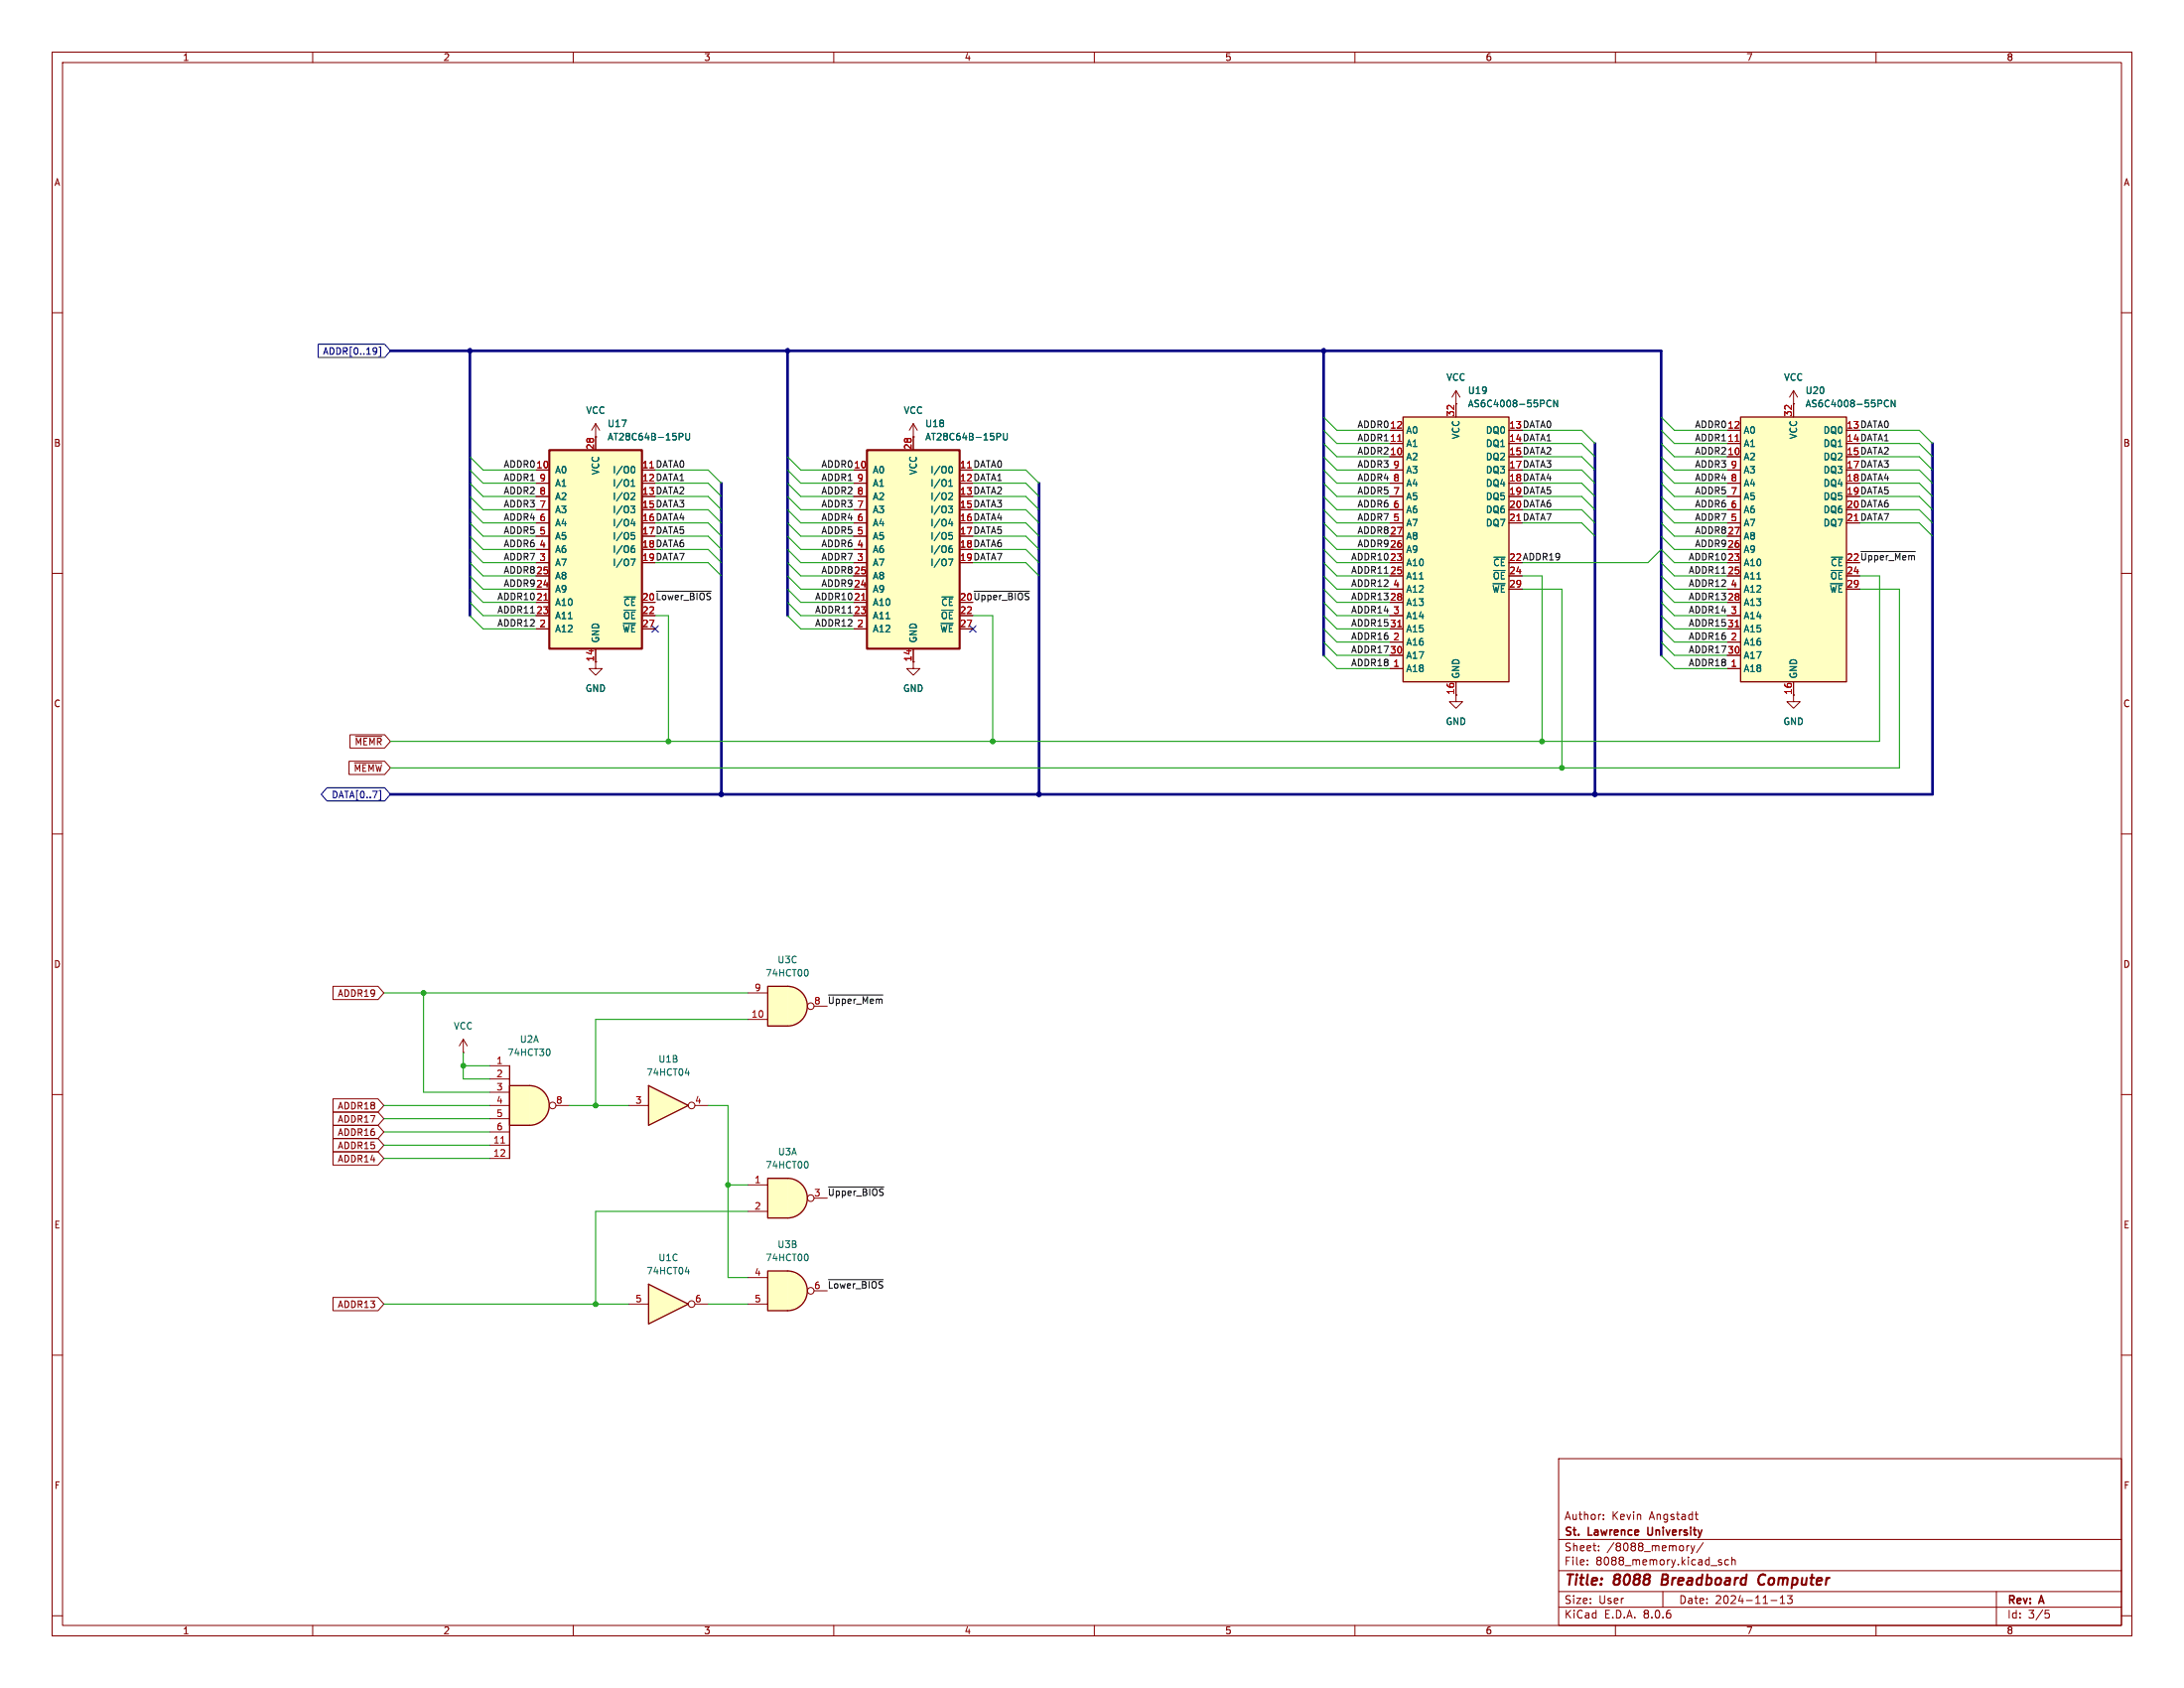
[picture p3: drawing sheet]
<svg xmlns="http://www.w3.org/2000/svg" width="279mm" height="216mm" viewBox="0 0 279 216" stroke-linecap="round" stroke-linejoin="round" font-family="sans-serif">
<g fill="none" stroke="#840000" stroke-width=".13">
<path d="M6.7 6.7h266v202.5h-266zM8 8h263.4v199.9h-263.4zM40 6.7v1.3M73.3 6.7v1.3M106.7 6.7v1.3M140 6.7v1.3M173.3 6.7v1.3M206.7 6.7v1.3M240 6.7v1.3M6.7 40h1.3M271.4 40h1.3M6.7 73.3h1.3"/>
<path d="M271.4 73.3h1.3M186.3 88.9v.8h.8l-.8 .9-.9-.9h.9M6.7 106.7h1.3M271.4 106.7h1.3M6.7 140h1.3M271.4 140h1.3M6.7 173.3h1.3M271.4 173.3h1.3M199.4 186.6h72v21.3h-72zM199.4 196.9h72M203.1 199.5v.1M204.5 198.3v.1"/>
<path d="M204.5 197.7v.1M205.1 194.3v.1M205.1 193.7v.1M215.8 197.7v.7M216.1 197.7h-.2l-.1 .2M216.3 197.7l.3 .7M216.6 198.4l-.3 .3M216.8 197.7l-.2 .7M216.8 193.7h.4M217 194.2l.2 .2M217.9 197.3l-.9 1.3M220 199.8l.2 .1 .1 .1-.2 .2h-.2"/>
<path d="M220 199.5h.2M221.1 199.5h-.3l-.1 .2 .1 .4h.3M221.6 199.6l.1-.1h.2l.1 .7M221.6 199.2v1M6.7 206.7h1.3M40 207.9v1.3M73.3 207.9v1.3M106.7 207.9v1.3M140 207.9v1.3M173.3 207.9v1.3M199.4 205.6h72M199.4 203.6h72"/>
<path d="M199.4 200.9h72M203.1 200.1v.1M206.7 207.9v1.3M212.7 203.6v2M226.6 204.7h.7M227.8 205.1h.5M227.8 204.4l.2-.3v1M229.3 204.1l-.4 .4 .3 .1v.4l-.1 .1-.4-.1M240 207.9v1.3M255.4 203.6v4.3M261.7 206h.4M261.8 206.3h.2l.2 .2-.1 .4-.3 .1"/>
<path d="M271.4 206.7h1.3"/>
</g>
<path d="M212.7 201.4l-.1 1.3h.5M225.6 201.4a.71 .71 0 0 0-.6 .5 .71 .71 0 0 0 .3 .8l.3-.1" fill="none" stroke="#840000" stroke-width=".27"/>
<path d="M210.8 195.4l.1 .9" fill="none" stroke="#840000" stroke-width=".2"/>
<path d="M179.5 53.3h13.5v33.9h-13.5z" fill="#ffffc2"/>
<path d="M179.5 53.3h13.5v33.9h-13.5z" fill="none" stroke="#840000" stroke-width=".17"/>
<g fill="none" stroke="#840000" stroke-width=".13">
<path d="M177.8 58.4h1.7M177.8 56.7h1.7M177.8 55h1.7M186.3 51.6v1.7M177.8 72h1.7M177.8 73.7h1.7M177.8 70.3h1.7M177.8 68.6h1.7M177.8 77h1.7M177.8 75.4h1.7M177.8 78.7h1.7M177.8 66.9h1.7"/>
<path d="M177.8 65.2h1.7M177.8 63.5h1.7M177.8 61.8h1.7M177.8 60.1h1.7M193 73.7h1.7M193 75.4h1.7M177.8 85.5h1.7M177.8 82.1h1.7M177.8 83.8h1.7M177.8 80.4h1.7M186.3 87.2v1.7M229.4 88.9v.8h.9l-.9 .9-.8-.9h.8"/>
</g>
<path d="M178.8 56.4h.5M178.8 80.2h.5" fill="none" stroke="#a90000" stroke-width=".13"/>
<path d="M197.9 51.8l.3 .2h.2M198.4 51.3l-.2-.1-.3 .2M199.3 51.2v.8l-.5-.8v.8" fill="none" stroke="#006464" stroke-width=".13"/>
<path d="M222.7 53.3h13.5v33.9h-13.5z" fill="#ffffc2"/>
<path d="M222.7 53.3h13.5v33.9h-13.5z" fill="none" stroke="#840000" stroke-width=".17"/>
<g fill="none" stroke="#840000" stroke-width=".13">
<path d="M186.3 51.6h.1M186.3 50l-.5 .8M186.3 50v1.6M186.3 50l.5 .8M221 58.4h1.7M221 56.7h1.7M221 55h1.7M229.4 51.6h.1M229.4 50v3.3M229.4 50l-.5 .8M229.4 50l.6 .8M221 72h1.7"/>
<path d="M221 73.7h1.7M221 70.3h1.7M221 68.6h1.7M221 77h1.7M221 75.4h1.7M221 78.7h1.7M221 66.9h1.7M221 65.2h1.7M221 63.5h1.7M221 61.8h1.7M221 60.1h1.7M236.2 73.7h1.7"/>
<path d="M236.2 75.4h1.7M221 85.5h1.7M221 82.1h1.7M221 83.8h1.7M221 80.4h1.7M229.4 87.2v1.7"/>
</g>
<path d="M222 56.4h.5M222 80.2h.5" fill="none" stroke="#a90000" stroke-width=".13"/>
<path d="M241.1 51.8l.2 .2h.3M241.6 51.3l-.3-.1-.2 .2M242.4 51.2v.8l-.5-.8v.8" fill="none" stroke="#006464" stroke-width=".13"/>
<path d="M100.8 162.6a2.54 2.54 0 0 1 2.5 2.5 2.54 2.54 0 0 1-2.5 2.5z" fill="#ffffc2" stroke="#ffffc2" stroke-width=".13"/>
<path d="M98.2 162.6h2.6v5h-2.6z" fill="#ffffc2"/>
<path d="M98.2 162.6h2.6a2.54 2.54 0 0 1 2.5 2.5 2.54 2.54 0 0 1-2.5 2.5h-2.6z" fill="none" stroke="#840000" stroke-width=".17"/>
<g fill="none" stroke="#840000" stroke-width=".13">
<path d="M95.7 163.4h2.5M95.7 166.8h2.5M104.1 165.1h1.7"/>
<circle cx="103.7" cy="165.1" r=".42"/>
</g>
<path d="M103.3 160.4l.1 .3-.1 .5" fill="none" stroke="#006464" stroke-width=".13"/>
<path d="M100.8 126.2a2.54 2.54 0 0 1 2.5 2.5 2.54 2.54 0 0 1-2.5 2.5z" fill="#ffffc2" stroke="#ffffc2" stroke-width=".13"/>
<path d="M98.2 126.2h2.6v5h-2.6z" fill="#ffffc2"/>
<path d="M98.2 126.2h2.6a2.54 2.54 0 0 1 2.5 2.5 2.54 2.54 0 0 1-2.5 2.5h-2.6z" fill="none" stroke="#840000" stroke-width=".17"/>
<g fill="none" stroke="#840000" stroke-width=".13">
<path d="M95.7 130.4h2.5M95.7 127h2.5M104.1 128.7h1.7"/>
<circle cx="103.7" cy="128.7" r=".42"/>
</g>
<path d="M103.3 124l.1 .3-.1 .5" fill="none" stroke="#006464" stroke-width=".13"/>
<path d="M100.8 150.7a2.54 2.54 0 0 1 2.5 2.5 2.54 2.54 0 0 1-2.5 2.6z" fill="#ffffc2" stroke="#ffffc2" stroke-width=".13"/>
<path d="M98.2 150.7h2.6v5.1h-2.6z" fill="#ffffc2"/>
<path d="M98.2 150.7h2.6a2.54 2.54 0 0 1 2.5 2.5 2.54 2.54 0 0 1-2.5 2.6h-2.6z" fill="none" stroke="#840000" stroke-width=".17"/>
<g fill="none" stroke="#840000" stroke-width=".13">
<path d="M95.7 151.6h2.5M95.7 154.9h2.5M104.1 153.2h1.7"/>
<circle cx="103.7" cy="153.2" r=".42"/>
</g>
<path d="M103.3 148.6l.1 .3-.1 .5" fill="none" stroke="#006464" stroke-width=".13"/>
<path d="M67.7 138.9a2.54 2.54 0 0 1 2.6 2.5 2.54 2.54 0 0 1-2.6 2.5z" fill="#ffffc2" stroke="#ffffc2" stroke-width=".13"/>
<path d="M65.2 138.9h2.5v5h-2.5z" fill="#ffffc2"/>
<path d="M65.2 138.9h2.5a2.54 2.54 0 0 1 2.6 2.5 2.54 2.54 0 0 1-2.6 2.5h-2.5zM65.2 136.3v11.9" fill="none" stroke="#840000" stroke-width=".17"/>
<g fill="none" stroke="#840000" stroke-width=".13">
<path d="M62.7 136.3h2.5M62.7 138h2.5M62.7 139.7h2.5M62.7 146.5h2.5M62.7 148.2h2.5M62.7 141.4h2.5M62.7 143.1h2.5M62.7 144.8h2.5M71.1 141.4h1.7"/>
<circle cx="70.7" cy="141.4" r=".42"/>
</g>
<path d="M64.1 146.2h.5" fill="none" stroke="#a90000" stroke-width=".13"/>
<path d="M70.2 134.2l.2 .3-.2 .5" fill="none" stroke="#006464" stroke-width=".13"/>
<path d="M83 164.3l5.1 2.5-5.1 2.5z" fill="#ffffc2"/>
<path d="M83 164.3l5.1 2.5-5.1 2.5z" fill="none" stroke="#840000" stroke-width=".17"/>
<g fill="none" stroke="#840000" stroke-width=".13">
<path d="M59.3 134.6h.1M59.3 132.9l-.5 .9M59.3 132.9v1.7M59.3 132.9l.5 .9M80.4 166.8h2.6M88.9 166.8h1.7"/>
<circle cx="88.5" cy="166.8" r=".42"/>
</g>
<path d="M87.7 162.7h.5M88.1 162.4v.5" fill="none" stroke="#006464" stroke-width=".13"/>
<path d="M83 138.9l5.1 2.5-5.1 2.5z" fill="#ffffc2"/>
<path d="M83 138.9l5.1 2.5-5.1 2.5z" fill="none" stroke="#840000" stroke-width=".17"/>
<g fill="none" stroke="#840000" stroke-width=".13">
<path d="M76.2 55.9h.1M76.2 54.2l-.5 .8M76.2 54.2v1.7M76.2 54.2l.5 .8M116.8 55.9h.1M116.8 54.2l-.5 .8M116.8 54.2v1.7M116.8 54.2l.5 .8M80.4 141.4h2.6M88.9 141.4h1.7"/>
<circle cx="88.5" cy="141.4" r=".42"/>
</g>
<path d="M87.7 137.3h.5M88.1 137v.5" fill="none" stroke="#006464" stroke-width=".13"/>
<path d="M70.3 57.6h11.8v25.4h-11.8z" fill="#ffffc2"/>
<path d="M70.3 57.6h11.8v25.4h-11.8z" fill="none" stroke="#840000" stroke-width=".27"/>
<g fill="none" stroke="#840000" stroke-width=".13">
<path d="M76.2 55.9v1.7M68.6 60.1h1.7M68.6 77h1.7M68.6 78.7h1.7M68.6 75.4h1.7M68.6 73.7h1.7M68.6 72h1.7M68.6 70.3h1.7M68.6 68.6h1.7M68.6 66.9h1.7M68.6 65.2h1.7M68.6 63.5h1.7"/>
<path d="M68.6 61.8h1.7M82.1 78.7h1.7M68.6 80.4h1.7M76.2 83v2.5h.8l-.8 .9-.8-.9h.8M82.1 80.4h1.7M116.8 84.7v.8h.9l-.9 .9-.8-.9h.8"/>
</g>
<g fill="none" stroke="#006464" stroke-width=".13">
<path d="M80.9 59.7a.45 .45 0 0 1 .3 .4 .45 .45 0 0 1-.3 .4M86.9 55.4h.3l.2 .2-.1 .2-.4 .1M87.7 55.4v.7l.2 .2h.2l.1-.2v-.7M80.7 64.7h.5l-.3 .4h.3v.3l-.1 .2h-.3M80.7 71.5h.6l-.4 .9M80.7 62.2h.5M80.7 61.6l.3-.3v.9M80.8 68.1h.4M80.9 63l.2 .1 .1 .2-.5 .6h.5M80.9 68.4h.2l.1 .2v.3l-.3 .1M80.9 70.1h.2l.1 .2v.3l-.3 .1M80.9 66.4l-.2 .6h.6"/>
<path d="M81.1 66.7v.6M81.1 69.8l-.2 .1"/>
</g>
<path d="M69.6 76.8h.5" fill="none" stroke="#a90000" stroke-width=".13"/>
<path d="M110.9 57.6h11.9v25.4h-11.9z" fill="#ffffc2"/>
<path d="M110.9 57.6h11.9v25.4h-11.9z" fill="none" stroke="#840000" stroke-width=".27"/>
<g fill="none" stroke="#840000" stroke-width=".13">
<path d="M76.2 55.9h.1M76.2 55.9v1.7M116.8 55.9h.1M116.8 55.9v1.7M177.8 58.4h1.7M177.8 56.7h1.7M177.8 55h1.7M186.3 51.6h.1M186.3 51.6v1.7M221 58.4h1.7M221 56.7h1.7M221 55h1.7"/>
<path d="M229.4 51.6h.1M229.4 51.6v1.7M68.6 60.1h1.7M68.6 77h1.7M68.6 78.7h1.7M68.6 75.4h1.7M68.6 73.7h1.7M68.6 72h1.7M68.6 70.3h1.7M68.6 68.6h1.7M68.6 66.9h1.7M68.6 65.2h1.7"/>
<path d="M68.6 63.5h1.7M68.6 61.8h1.7M82.1 78.7h1.7M109.2 60.1h1.7M109.2 77h1.7M109.2 78.7h1.7M109.2 75.4h1.7M109.2 73.7h1.7M109.2 72h1.7M109.2 70.3h1.7M109.2 68.6h1.7M109.2 66.9h1.7"/>
<path d="M109.2 65.2h1.7M109.2 63.5h1.7M109.2 61.8h1.7M122.8 78.7h1.7M177.8 60.1h1.7M177.8 77h1.7M177.8 78.7h1.7M177.8 75.4h1.7M177.8 73.7h1.7M177.8 72h1.7M177.8 70.3h1.7M177.8 68.6h1.7"/>
<path d="M177.8 66.9h1.7M177.8 65.2h1.7M177.8 63.5h1.7M177.8 61.8h1.7M193 75.4h1.7M193 73.7h1.7M221 60.1h1.7M221 77h1.7M221 78.7h1.7M221 75.4h1.7M221 73.7h1.7M221 72h1.7"/>
<path d="M221 70.3h1.7M221 68.6h1.7M221 66.9h1.7M221 65.2h1.7M221 63.5h1.7M221 61.8h1.7M236.2 75.4h1.7M236.2 73.7h1.7M44.7 97.4h4.5l.8 .8-.8 .9h-4.5zM44.8 94h4.4l.8 .8-.8 .9h-4.4zM45.3 97.6h3.5M45.5 94.2h3.3"/>
<path d="M68.6 80.4h1.7M76.2 83v1.7M82.1 80.4h1.7M109.2 80.4h1.7M116.8 83v1.7M122.8 80.4h1.7M177.8 80.4h1.7M177.8 85.5h1.7M177.8 82.1h1.7M177.8 83.8h1.7M186.3 87.2v1.7M221 80.4h1.7"/>
<path d="M221 85.5h1.7M221 82.1h1.7M221 83.8h1.7M229.4 87.2v1.7M42.6 126.2h5.8l.7 .8-.7 .8h-5.8zM42.6 147.3h5.8l.7 .9-.7 .8h-5.8zM42.6 143.9h5.8l.7 .9-.7 .8h-5.8zM42.6 145.6h5.8l.7 .9-.7 .8h-5.8zM42.6 140.5h5.8l.7 .9-.7 .8h-5.8zM42.6 142.2h5.8l.7 .9-.7 .8h-5.8zM42.6 165.9h5.8l.7 .9-.7 .8h-5.8z"/>
</g>
<g fill="none" stroke="#006464" stroke-width=".13">
<path d="M80.9 59.7a.45 .45 0 0 1 .3 .4 .45 .45 0 0 1-.3 .4M86.9 55.4h.3l.2 .2-.1 .2-.4 .1M87.7 55.4v.7l.2 .2h.2l.1-.2v-.7M121.5 59.7h.1a.45 .45 0 0 1 .3 .4 .45 .45 0 0 1-.3 .4h-.1M127.5 55.4h.4l.1 .2-.1 .2-.4 .1M128.4 55.4v.7l.1 .2h.2l.2-.2v-.7M197.9 51.8l.3 .2h.2M198.4 51.3l-.2-.1-.3 .2M199.3 51.2v.8l-.5-.8v.8M241.1 51.8l.2 .2h.3M241.6 51.3l-.3-.1-.2 .2M242.4 51.2v.8l-.5-.8v.8"/>
<path d="M80.7 64.7h.5l-.3 .4h.3v.3l-.1 .2h-.3M80.7 71.5h.6l-.4 .9M80.7 62.2h.5M80.7 61.6l.3-.3v.9M80.8 68.1h.4M80.9 63l.2 .1 .1 .2-.5 .6h.5M80.9 68.4h.2l.1 .2v.3l-.3 .1M80.9 70.1h.2l.1 .2v.3l-.3 .1M80.9 66.4l-.2 .6h.6M81.1 69.8l-.2 .1M81.1 66.7v.6M121.3 64.7h.6l-.3 .4h.2l.1 .3-.2 .2h-.2"/>
<path d="M121.3 71.5h.6l-.4 .9M121.4 62.2h.5M121.4 61.6l.2-.3v.9M121.4 68.1h.4M121.5 63l.3 .1 .1 .2-.6 .6h.6M121.5 68.4h.2l.2 .2-.1 .3-.3 .1M121.5 70.1h.2l.2 .2-.1 .3-.3 .1M121.6 66.4l-.2 .6h.5M121.8 66.7v.6M121.8 69.8l-.3 .1"/>
</g>
<path d="M178.8 56.4h.5M222 56.4h.5M69.6 76.8h.5M110.2 76.8h.5M178.8 80.2h.5M222 80.2h.5" fill="none" stroke="#a90000" stroke-width=".13"/>
<path d="M40.7 44h8.5l.8 .9-.8 .8h-8.5zM48.2 44.6v.5M48.2 44.8v.1M48.5 44.4h.2v1.2h-.2M83.4 80l.8 .8M84.2 80l-.8 .8M124.1 80l.8 .8M124.9 80l-.8 .8M41.8 100.8h7.4l.8 .8-.8 .8h-7.4l-.7-.8zM48.5 101.1h.2v1.2h-.2" fill="none" stroke="#000084" stroke-width=".13"/>
<path d="M84 75.6h7M124.6 75.6h7.1M238.1 70.5h6.9M106 127.3h7M106 151.8h7.1M106 163.7h7" fill="none" stroke="#0f0f0f" stroke-width=".13"/>
<path d="M50 44.9h162.5v38.9M60.1 44.9v33.8M100.8 44.9v33.8M169.3 44.9v38.9M204 56.7v44.9M247.2 56.7v44.9h-197.2M92.3 61.8v39.8M132.9 61.8v39.8" fill="none" stroke="#000084" stroke-width=".34"/>
<g fill="none" stroke="#009600" stroke-width=".13">
<path d="M60.1 58.4l1.7 1.7h6.8M100.8 58.4l1.6 1.7h6.8M169.3 58.4l1.7 1.7h6.8M169.3 53.3l1.7 1.7h6.8M169.3 56.7l1.7 1.7h6.8M169.3 55l1.7 1.7h6.8M194.7 55h7.7l1.6 1.7M194.7 58.4h7.7l1.6 1.7M194.7 56.7h7.7l1.6 1.7M212.5 58.4l1.7 1.7h6.8M212.5 53.3l1.7 1.7h6.8M212.5 56.7l1.7 1.7h6.8"/>
<path d="M212.5 55l1.7 1.7h6.8M237.9 55h7.6l1.7 1.7M237.9 58.4h7.6l1.7 1.7M237.9 56.7h7.6l1.7 1.7M60.1 65.2l1.7 1.7h6.8M60.1 63.5l1.7 1.7h6.8M60.1 61.8l1.7 1.7h6.8M60.1 68.6l1.7 1.7h6.8M60.1 60.1l1.7 1.7h6.8M60.1 72l1.7 1.7h6.8M60.1 77l1.7 1.7h6.8M60.1 73.7l1.7 1.7h6.8"/>
<path d="M60.1 78.7l1.7 1.7h6.8M60.1 75.4l1.7 1.6h6.8M60.1 70.3l1.7 1.7h6.8M60.1 66.9l1.7 1.7h6.8M83.8 66.9h6.8l1.7 1.7M83.8 65.2h6.8l1.7 1.7M83.8 63.5h6.8l1.7 1.7M83.8 70.3h6.8l1.7 1.7M83.8 61.8h6.8l1.7 1.7M83.8 60.1h6.8l1.7 1.7M83.8 78.7h1.7v16.1M83.8 72h6.8l1.7 1.7"/>
<path d="M83.8 68.6h6.8l1.7 1.7M100.8 65.2l1.6 1.7h6.8M100.8 63.5l1.6 1.7h6.8M100.8 61.8l1.6 1.7h6.8M100.8 68.6l1.6 1.7h6.8M100.8 60.1l1.6 1.7h6.8M100.8 72l1.6 1.7h6.8M100.8 77l1.6 1.7h6.8M100.8 73.7l1.6 1.7h6.8M100.8 78.7l1.6 1.7h6.8M100.8 75.4l1.6 1.6h6.8M100.8 70.3l1.6 1.7h6.8"/>
<path d="M100.8 66.9l1.6 1.7h6.8M124.5 66.9h6.7l1.7 1.7M124.5 65.2h6.7l1.7 1.7M124.5 63.5h6.7l1.7 1.7M124.5 70.3h6.7l1.7 1.7M124.5 61.8h6.7l1.7 1.7M124.5 60.1h6.7l1.7 1.7M124.5 78.7h2.5v16.1M124.5 72h6.7l1.7 1.7M124.5 68.6h6.7l1.7 1.7M169.3 65.2l1.7 1.7h6.8M169.3 63.5l1.7 1.7h6.8"/>
<path d="M169.3 61.8l1.7 1.7h6.8M169.3 68.6l1.7 1.7h6.8M169.3 60.1l1.7 1.7h6.8M169.3 72l1.7 1.7h6.8M169.3 77l1.7 1.7h6.8M169.3 73.7l1.7 1.7h6.8M169.3 78.7l1.7 1.7h6.8M169.3 75.4l1.7 1.6h6.8M169.3 70.3l1.7 1.7h6.8M169.3 66.9l1.7 1.7h6.8M194.7 66.9h7.7l1.6 1.7M194.7 65.2h7.7l1.6 1.7"/>
<path d="M194.7 63.5h7.7l1.6 1.7M194.7 61.8h7.7l1.6 1.7M194.7 60.1h7.7l1.6 1.7M194.7 73.7h2.6v21.1M194.7 75.4h5.1v22.8M194.7 72h16.1l1.7-1.7 1.7 1.7h6.8M212.5 65.2l1.7 1.7h6.8M212.5 63.5l1.7 1.7h6.8M212.5 61.8l1.7 1.7h6.8M212.5 68.6l1.7 1.7h6.8M212.5 60.1l1.7 1.7h6.8M212.5 72l1.7 1.7h6.8"/>
<path d="M212.5 77l1.7 1.7h6.8M212.5 73.7l1.7 1.7h6.8M212.5 78.7l1.7 1.7h6.8M212.5 75.4l1.7 1.6h6.8M212.5 66.9l1.7 1.7h6.8M237.9 66.9h7.6l1.7 1.7M237.9 65.2h7.6l1.7 1.7M237.9 63.5h7.6l1.7 1.7M237.9 75.4h5.1v22.8h-193M237.9 61.8h7.6l1.7 1.7M237.9 60.1h7.6l1.7 1.7M237.9 73.7h2.6v21.1h-190.5"/>
<path d="M169.3 83.8l1.7 1.7h6.8M169.3 82.1l1.7 1.7h6.8M169.3 80.4l1.7 1.7h6.8M212.5 83.8l1.7 1.7h6.8M212.5 82.1l1.7 1.7h6.8M212.5 80.4l1.7 1.7h6.8M49.1 127h46.6M54.2 127v12.7h8.5M59.3 134.6v3.4h3.4M59.3 136.3h3.4M95.7 130.4h-19.5v11M49.1 141.4h13.6"/>
<path d="M49.1 148.2h13.6M49.1 144.8h13.6M49.1 143.1h13.6M49.1 146.5h13.6M72.8 141.4h7.6M90.6 141.4h2.5v22h2.6M93.1 151.6h2.6M95.7 154.9h-19.5v11.9M49.1 166.8h31.3M90.6 166.8h5.1"/>
</g>
<g fill="#009600" stroke="#009600" stroke-width=".13">
<circle cx="85.5" cy="94.8" r=".3"/>
<circle cx="54.2" cy="127" r=".3"/>
<circle cx="127" cy="94.8" r=".3"/>
<circle cx="76.2" cy="141.4" r=".3"/>
<circle cx="76.2" cy="166.8" r=".3"/>
<circle cx="59.3" cy="136.3" r=".3"/>
<circle cx="93.1" cy="151.6" r=".3"/>
<circle cx="197.3" cy="94.8" r=".3"/>
<circle cx="199.8" cy="98.2" r=".3"/>
</g>
<g fill="#000084" stroke="#000084" stroke-width=".13">
<circle cx="92.3" cy="101.6" r=".3"/>
<circle cx="132.9" cy="101.6" r=".3"/>
<circle cx="60.1" cy="44.9" r=".3"/>
<circle cx="100.8" cy="44.9" r=".3"/>
<circle cx="204" cy="101.6" r=".3"/>
<circle cx="169.3" cy="44.9" r=".3"/>
</g>
<g font-size="1.9" fill="#840000">
<text x="200.1" y="203.2">Title:</text>
<text x="206.5" y="203.2">8088</text>
<text x="213.1" y="203.2">Breadboard</text>
<text x="226" y="203.2">Computer</text>
</g>
<g font-size="1.4" fill="#840000">
<text x="200.1" y="196.7">St.</text>
<text x="200.1" y="194.6">Author:</text>
<text x="203.2" y="196.7">Lawrence</text>
<text x="206.2" y="194.6">Kevin</text>
<text x="211" y="194.6">Angstadt</text>
<text x="211.2" y="196.7">University</text>
<text x="200.1" y="200.4">File:</text>
<text x="200.1" y="198.6">Sheet:</text>
<text x="204.1" y="200.4">8088_memory.kicad_sch</text>
<text x="205.6" y="198.6">/8088_memory/</text>
<text x="200.1" y="207.2">KiCad</text>
<text x="200.1" y="205.3">Size:</text>
<text x="204.5" y="205.3">User</text>
<text x="205.2" y="207.2">E.D.A.</text>
<text x="210.3" y="207.2">8.0.6</text>
<text x="214.7" y="205.3">Date:</text>
<text x="219.4" y="205.3">2024-11-13</text>
<text x="256.7" y="205.4">Rev:</text>
<text x="256.7" y="207.2">Id:</text>
<text x="259.5" y="207.2">3/5</text>
<text x="261" y="205.4">A</text>
</g>
<g font-size="1.2" fill="#840000">
<text x="23.3" y="7.9">1</text>
<text x="56.7" y="7.9">2</text>
<text x="90" y="7.9">3</text>
<text x="123.3" y="7.9">4</text>
<text x="156.7" y="7.9">5</text>
<text x="190" y="7.9">6</text>
<text x="223.3" y="7.9">7</text>
<text x="256.7" y="7.9">8</text>
<text x="6.9" y="23.9">A</text>
<text x="271.6" y="23.9">A</text>
<text x="6.8" y="57.3">B</text>
<text x="193" y="54.9">13 DATA0</text>
<text x="193" y="56.6">14 DATA1</text>
<text x="193" y="58.3">15 DATA2</text>
<text x="193" y="59.9">17 DATA3</text>
<text x="236.2" y="54.9">13 DATA0</text>
<text x="236.2" y="56.6">14 DATA1</text>
<text x="236.2" y="58.3">15 DATA2</text>
<text x="236.2" y="59.9">17 DATA3</text>
<text x="271.6" y="57.3">B</text>
<text x="82.1" y="61.6">12 DATA1</text>
<text x="82.1" y="63.3">13 DATA2</text>
<text x="82.1" y="65">15 DATA3</text>
<text x="122.7" y="61.6">12 DATA1</text>
<text x="122.7" y="63.3">13 DATA2</text>
<text x="122.7" y="65">15 DATA3</text>
<text x="193" y="61.6">18 DATA4</text>
<text x="193" y="63.3">19 DATA5</text>
<text x="193" y="65">20 DATA6</text>
<text x="236.2" y="61.6">18 DATA4</text>
<text x="236.2" y="63.3">19 DATA5</text>
<text x="236.2" y="65">20 DATA6</text>
<text x="82.1" y="66.7">16 DATA4</text>
<text x="82.1" y="68.4">17 DATA5</text>
<text x="82.1" y="70.1">18 DATA6</text>
<text x="82.1" y="71.8">19 DATA7</text>
<text x="122.7" y="66.7">16 DATA4</text>
<text x="122.7" y="68.4">17 DATA5</text>
<text x="122.7" y="70.1">18 DATA6</text>
<text x="122.7" y="71.8">19 DATA7</text>
<text x="193" y="71.8">22 ADDR19</text>
<text x="236.2" y="71.8">22 ~{Upper_Mem}</text>
<text x="82.1" y="76.9">20 ~{Lower_BIOS}</text>
<text x="122.7" y="76.9">20 ~{Upper_BIOS}</text>
<text x="116.7" y="84.7" transform="rotate(-90 116.7 84.7)">14</text>
<text x="186.1" y="88.9" transform="rotate(-90 186.1 88.9)">16</text>
<text x="229.3" y="88.9" transform="rotate(-90 229.3 88.9)">16</text>
<text x="6.8" y="90.6">C</text>
<text x="45.3" y="95.5">~{MEMR}</text>
<text x="271.6" y="90.6">C</text>
<text x="45.2" y="98.8">~{MEMW}</text>
<text x="6.8" y="123.9">D</text>
<text x="271.6" y="123.9">D</text>
<text x="43.1" y="127.6">ADDR19</text>
<text x="43.1" y="142">ADDR18</text>
<text x="43.1" y="143.7">ADDR17</text>
<text x="43.1" y="148.8">ADDR14</text>
<text x="43.1" y="145.4">ADDR16</text>
<text x="43.1" y="147.1">ADDR15</text>
<text x="6.9" y="157.3">E</text>
<text x="271.6" y="157.3">E</text>
<text x="43.1" y="167.4">ADDR13</text>
<text x="6.9" y="190.6">F</text>
<text x="271.6" y="190.6">F</text>
<text x="23.3" y="209.2">1</text>
<text x="56.7" y="209.2">2</text>
<text x="90" y="209.2">3</text>
<text x="123.3" y="209.2">4</text>
<text x="156.7" y="209.2">5</text>
<text x="190" y="209.2">6</text>
<text x="223.3" y="209.2">7</text>
<text x="256.7" y="209.2">8</text>
</g>
<g font-size="1.2" fill="#000084">
<text x="41.2" y="45.5">ADDR[0..19]</text>
<text x="42.4" y="102.2">DATA[0..7]</text>
</g>
<g font-size="1.2" fill="#006464">
<text x="74.9" y="53.1">VCC</text>
<text x="115.6" y="53.1">VCC</text>
<text x="185" y="48.8">VCC</text>
<text x="187.7" y="50.5">U19</text>
<text x="187.7" y="52.2">AS6C4008-55PCN</text>
<text x="228.2" y="48.8">VCC</text>
<text x="230.9" y="50.5">U20</text>
<text x="230.9" y="52.2">AS6C4008-55PCN</text>
<text x="77.7" y="54.8">U17</text>
<text x="77.7" y="56.5">AT28C64B-15PU</text>
<text x="118.3" y="54.8">U18</text>
<text x="118.3" y="56.5">AT28C64B-15PU</text>
<text x="179.8" y="59">A2</text>
<text x="179.8" y="57.3">A1</text>
<text x="179.8" y="55.6">A0</text>
<text x="186.8" y="56.2" transform="rotate(-90 186.8 56.2)">VCC</text>
<text x="190" y="55.6">DQ0</text>
<text x="190" y="57.3">DQ1</text>
<text x="190" y="59">DQ2</text>
<text x="223" y="59">A2</text>
<text x="223" y="57.3">A1</text>
<text x="223" y="55.6">A0</text>
<text x="230" y="56.2" transform="rotate(-90 230 56.2)">VCC</text>
<text x="233.2" y="55.6">DQ0</text>
<text x="233.2" y="57.3">DQ1</text>
<text x="233.2" y="59">DQ2</text>
<text x="71" y="60.7">A0</text>
<text x="71" y="65.8">A3</text>
<text x="71" y="64.1">A2</text>
<text x="71" y="62.4">A1</text>
<text x="76.8" y="60.8" transform="rotate(-90 76.8 60.8)">VCC</text>
<text x="78.3" y="60.7">I/O0</text>
<text x="78.3" y="62.4">I/O1</text>
<text x="78.3" y="64.1">I/O2</text>
<text x="78.3" y="65.8">I/O3</text>
<text x="111.6" y="60.7">A0</text>
<text x="111.6" y="65.8">A3</text>
<text x="111.6" y="64.1">A2</text>
<text x="111.6" y="62.4">A1</text>
<text x="117.4" y="60.8" transform="rotate(-90 117.4 60.8)">VCC</text>
<text x="119" y="60.7">I/O0</text>
<text x="119" y="62.4">I/O1</text>
<text x="119" y="64.1">I/O2</text>
<text x="119" y="65.8">I/O3</text>
<text x="179.8" y="65.8">A6</text>
<text x="179.8" y="64.1">A5</text>
<text x="179.8" y="62.4">A4</text>
<text x="179.8" y="60.7">A3</text>
<text x="190" y="60.7">DQ3</text>
<text x="190" y="62.4">DQ4</text>
<text x="190" y="64.1">DQ5</text>
<text x="190" y="65.8">DQ6</text>
<text x="223" y="65.8">A6</text>
<text x="223" y="64.1">A5</text>
<text x="223" y="62.4">A4</text>
<text x="223" y="60.7">A3</text>
<text x="233.2" y="60.7">DQ3</text>
<text x="233.2" y="62.4">DQ4</text>
<text x="233.2" y="64.1">DQ5</text>
<text x="233.2" y="65.8">DQ6</text>
<text x="71" y="70.8">A6</text>
<text x="71" y="69.2">A5</text>
<text x="71" y="67.5">A4</text>
<text x="78.3" y="67.5">I/O4</text>
<text x="78.3" y="69.2">I/O5</text>
<text x="78.3" y="70.8">I/O6</text>
<text x="111.6" y="70.8">A6</text>
<text x="111.6" y="69.2">A5</text>
<text x="111.6" y="67.5">A4</text>
<text x="119" y="67.5">I/O4</text>
<text x="119" y="69.2">I/O5</text>
<text x="119" y="70.8">I/O6</text>
<text x="179.8" y="70.8">A9</text>
<text x="179.8" y="69.2">A8</text>
<text x="179.8" y="67.5">A7</text>
<text x="190" y="67.5">DQ7</text>
<text x="223" y="70.8">A9</text>
<text x="223" y="69.2">A8</text>
<text x="223" y="67.5">A7</text>
<text x="233.2" y="67.5">DQ7</text>
<text x="71" y="77.6">A10</text>
<text x="71" y="75.9">A9</text>
<text x="71" y="74.2">A8</text>
<text x="71" y="72.5">A7</text>
<text x="78.3" y="72.5">I/O7</text>
<text x="79.7" y="77.6">~{CE}</text>
<text x="111.6" y="77.6">A10</text>
<text x="111.6" y="75.9">A9</text>
<text x="111.6" y="74.2">A8</text>
<text x="111.6" y="72.5">A7</text>
<text x="119" y="72.5">I/O7</text>
<text x="120.3" y="77.6">~{CE}</text>
<text x="179.8" y="72.5">A10</text>
<text x="179.8" y="74.2">A11</text>
<text x="179.8" y="77.6">A13</text>
<text x="179.8" y="75.9">A12</text>
<text x="190.8" y="75.9">~{WE}</text>
<text x="190.9" y="74.2">~{OE}</text>
<text x="191" y="72.5">~{CE}</text>
<text x="223" y="72.5">A10</text>
<text x="223" y="74.2">A11</text>
<text x="223" y="77.6">A13</text>
<text x="223" y="75.9">A12</text>
<text x="234" y="75.9">~{WE}</text>
<text x="234.1" y="74.2">~{OE}</text>
<text x="234.1" y="72.5">~{CE}</text>
<text x="71" y="81">A12</text>
<text x="71" y="79.3">A11</text>
<text x="76.8" y="82.3" transform="rotate(-90 76.8 82.3)">GND</text>
<text x="79.6" y="81">~{WE}</text>
<text x="79.7" y="79.3">~{OE}</text>
<text x="111.6" y="81">A12</text>
<text x="111.6" y="79.3">A11</text>
<text x="117.4" y="82.3" transform="rotate(-90 117.4 82.3)">GND</text>
<text x="120.2" y="81">~{WE}</text>
<text x="120.3" y="79.3">~{OE}</text>
<text x="179.8" y="82.7">A16</text>
<text x="179.8" y="79.3">A14</text>
<text x="179.8" y="81">A15</text>
<text x="223" y="82.7">A16</text>
<text x="223" y="79.3">A14</text>
<text x="223" y="81">A15</text>
<text x="74.8" y="88.6">GND</text>
<text x="115.5" y="88.6">GND</text>
<text x="179.8" y="86.1">A18</text>
<text x="179.8" y="84.4">A17</text>
<text x="186.8" y="86.9" transform="rotate(-90 186.8 86.9)">GND</text>
<text x="223" y="86.1">A18</text>
<text x="223" y="84.4">A17</text>
<text x="230" y="86.9" transform="rotate(-90 230 86.9)">GND</text>
<text x="184.9" y="92.9">GND</text>
<text x="228.1" y="92.9">GND</text>
<text x="97.9" y="125">74HCT00</text>
<text x="99.4" y="123.3">U3C</text>
<text x="58" y="131.8">VCC</text>
<text x="64.9" y="135.2">74HCT30</text>
<text x="66.5" y="133.5">U2A</text>
<text x="82.6" y="137.7">74HCT04</text>
<text x="84.2" y="136">U1B</text>
<text x="97.9" y="149.6">74HCT00</text>
<text x="99.5" y="147.9">U3A</text>
<text x="84.2" y="161.4">U1C</text>
<text x="97.9" y="161.4">74HCT00</text>
<text x="99.4" y="159.7">U3B</text>
<text x="82.6" y="163.1">74HCT04</text>
</g>
<g font-size="1.2" fill="#a90000">
<text x="186.1" y="53.4" transform="rotate(-90 186.1 53.4)">32</text>
<text x="229.3" y="53.4" transform="rotate(-90 229.3 53.4)">32</text>
<text x="68.6" y="59.9">10</text>
<text x="76" y="57.6" transform="rotate(-90 76 57.6)">28</text>
<text x="82.1" y="59.9">11 DATA0</text>
<text x="82.1" y="59.9">11</text>
<text x="109.2" y="59.9">10</text>
<text x="116.7" y="57.6" transform="rotate(-90 116.7 57.6)">28</text>
<text x="122.7" y="59.9">11 DATA0</text>
<text x="122.7" y="59.9">11</text>
<text x="177.8" y="58.3">10</text>
<text x="177.8" y="56.6">11</text>
<text x="177.8" y="54.9">12</text>
<text x="178.2" y="59.9">9</text>
<text x="193" y="54.9">13</text>
<text x="193" y="56.6">14</text>
<text x="193" y="58.3">15</text>
<text x="193" y="59.9">17</text>
<text x="221" y="58.3">10</text>
<text x="221" y="56.6">11</text>
<text x="221" y="54.9">12</text>
<text x="221.4" y="59.9">9</text>
<text x="236.2" y="54.9">13</text>
<text x="236.2" y="56.6">14</text>
<text x="236.2" y="58.3">15</text>
<text x="236.2" y="59.9">17</text>
<text x="69" y="65">7</text>
<text x="69" y="63.3">8</text>
<text x="69" y="61.6">9</text>
<text x="82.1" y="61.6">12</text>
<text x="82.1" y="63.3">13</text>
<text x="82.1" y="65">15</text>
<text x="109.6" y="65">7</text>
<text x="109.6" y="63.3">8</text>
<text x="109.6" y="61.6">9</text>
<text x="122.7" y="61.6">12</text>
<text x="122.7" y="63.3">13</text>
<text x="122.7" y="65">15</text>
<text x="178.2" y="65">6</text>
<text x="178.2" y="63.3">7</text>
<text x="178.2" y="61.6">8</text>
<text x="193" y="61.6">18</text>
<text x="193" y="63.3">19</text>
<text x="193" y="65">20</text>
<text x="221.4" y="65">6</text>
<text x="221.4" y="63.3">7</text>
<text x="221.4" y="61.6">8</text>
<text x="236.2" y="61.6">18</text>
<text x="236.2" y="63.3">19</text>
<text x="236.2" y="65">20</text>
<text x="69" y="71.8">3</text>
<text x="69" y="70.1">4</text>
<text x="69" y="68.4">5</text>
<text x="69" y="66.7">6</text>
<text x="82.1" y="66.7">16</text>
<text x="82.1" y="68.4">17</text>
<text x="82.1" y="70.1">18</text>
<text x="82.1" y="71.8">19</text>
<text x="109.6" y="71.8">3</text>
<text x="109.6" y="70.1">4</text>
<text x="109.6" y="68.4">5</text>
<text x="109.6" y="66.7">6</text>
<text x="122.7" y="66.7">16</text>
<text x="122.7" y="68.4">17</text>
<text x="122.7" y="70.1">18</text>
<text x="122.7" y="71.8">19</text>
<text x="177.8" y="71.8">23</text>
<text x="177.8" y="70.1">26</text>
<text x="177.8" y="68.4">27</text>
<text x="178.2" y="66.7">5</text>
<text x="193" y="66.7">21 DATA7</text>
<text x="193" y="66.7">21</text>
<text x="193" y="71.8">22</text>
<text x="221" y="71.8">23</text>
<text x="221" y="70.1">26</text>
<text x="221" y="68.4">27</text>
<text x="221.4" y="66.7">5</text>
<text x="236.2" y="66.7">21 DATA7</text>
<text x="236.2" y="66.7">21</text>
<text x="236.2" y="71.8">22</text>
<text x="68.6" y="76.9">21</text>
<text x="68.6" y="75.2">24</text>
<text x="68.6" y="73.5">25</text>
<text x="82.1" y="76.9">20</text>
<text x="109.2" y="76.9">21</text>
<text x="109.2" y="75.2">24</text>
<text x="109.2" y="73.5">25</text>
<text x="122.7" y="76.9">20</text>
<text x="177.8" y="73.5">25</text>
<text x="177.8" y="76.9">28</text>
<text x="178.2" y="75.2">4</text>
<text x="193" y="73.5">24</text>
<text x="193" y="75.2">29</text>
<text x="221" y="73.5">25</text>
<text x="221" y="76.9">28</text>
<text x="221.4" y="75.2">4</text>
<text x="236.2" y="73.5">24</text>
<text x="236.2" y="75.2">29</text>
<text x="68.6" y="78.6">23</text>
<text x="69" y="80.3">2</text>
<text x="82.1" y="78.6">22</text>
<text x="82.1" y="80.3">27</text>
<text x="109.2" y="78.6">23</text>
<text x="109.6" y="80.3">2</text>
<text x="122.7" y="78.6">22</text>
<text x="122.7" y="80.3">27</text>
<text x="177.8" y="83.7">30</text>
<text x="177.8" y="80.3">31</text>
<text x="178.2" y="82">2</text>
<text x="178.2" y="78.6">3</text>
<text x="221" y="83.7">30</text>
<text x="221" y="80.3">31</text>
<text x="221.4" y="82">2</text>
<text x="221.4" y="78.6">3</text>
<text x="76" y="84.7" transform="rotate(-90 76 84.7)">14</text>
<text x="178.2" y="85.3">1</text>
<text x="221.4" y="85.3">1</text>
<text x="96.1" y="130.2">10</text>
<text x="96.5" y="126.8">9</text>
<text x="104.1" y="128.5">8</text>
<text x="63.5" y="136.1">1</text>
<text x="63.5" y="137.8">2</text>
<text x="63.5" y="139.5">3</text>
<text x="63.5" y="141.2">4</text>
<text x="63.5" y="142.9">5</text>
<text x="71.1" y="141.2">8</text>
<text x="81.2" y="141.2">3</text>
<text x="88.9" y="141.2">4</text>
<text x="63" y="146.3">11</text>
<text x="63" y="148">12</text>
<text x="63.5" y="144.6">6</text>
<text x="96.5" y="151.4">1</text>
<text x="96.5" y="154.8">2</text>
<text x="104.1" y="153.1">3</text>
<text x="81.2" y="166.6">5</text>
<text x="88.9" y="166.6">6</text>
<text x="96.5" y="163.2">4</text>
<text x="96.5" y="166.6">5</text>
<text x="104.1" y="164.9">6</text>
</g>
<g font-size="1.2" fill="#0f0f0f">
<text x="64.4" y="59.9">ADDR010</text>
<text x="105" y="59.9">ADDR010</text>
<text x="173.6" y="56.5">ADDR111</text>
<text x="173.6" y="58.2">ADDR210</text>
<text x="173.6" y="54.8">ADDR012</text>
<text x="173.6" y="59.9">ADDR3</text>
<text x="216.8" y="58.2">ADDR210</text>
<text x="216.8" y="59.9">ADDR3</text>
<text x="216.8" y="54.8">ADDR012</text>
<text x="216.8" y="56.5">ADDR111</text>
<text x="64.4" y="61.6">ADDR1</text>
<text x="64.4" y="63.3">ADDR2</text>
<text x="64.4" y="65">ADDR3</text>
<text x="105" y="61.6">ADDR1</text>
<text x="105" y="65">ADDR3</text>
<text x="105" y="63.3">ADDR2</text>
<text x="173.6" y="65">ADDR6</text>
<text x="173.6" y="61.6">ADDR4</text>
<text x="173.6" y="63.3">ADDR5</text>
<text x="216.8" y="61.6">ADDR4</text>
<text x="216.8" y="65">ADDR6</text>
<text x="216.8" y="63.3">ADDR5</text>
<text x="64.4" y="66.7">ADDR4</text>
<text x="64.4" y="68.3">ADDR5</text>
<text x="64.4" y="71.7">ADDR7</text>
<text x="64.4" y="70">ADDR6</text>
<text x="105" y="66.7">ADDR4</text>
<text x="105" y="71.7">ADDR7</text>
<text x="105" y="68.3">ADDR5</text>
<text x="105" y="70">ADDR6</text>
<text x="172.8" y="71.7">ADDR10</text>
<text x="173.6" y="70">ADDR926</text>
<text x="173.6" y="68.3">ADDR827</text>
<text x="173.6" y="66.7">ADDR7</text>
<text x="216" y="71.7">ADDR10</text>
<text x="216.8" y="68.3">ADDR827</text>
<text x="216.8" y="70">ADDR926</text>
<text x="216.8" y="66.7">ADDR7</text>
<text x="63.6" y="76.8">ADDR10</text>
<text x="64.4" y="75.1">ADDR924</text>
<text x="64.4" y="73.4">ADDR825</text>
<text x="104.2" y="76.8">ADDR10</text>
<text x="105" y="73.4">ADDR825</text>
<text x="105" y="75.1">ADDR924</text>
<text x="172.8" y="73.4">ADDR11</text>
<text x="172.8" y="75.1">ADDR12</text>
<text x="172.8" y="76.8">ADDR13</text>
<text x="216" y="76.8">ADDR13</text>
<text x="216" y="73.4">ADDR11</text>
<text x="216" y="75.1">ADDR12</text>
<text x="63.6" y="78.5">ADDR11</text>
<text x="63.6" y="80.2">ADDR12</text>
<text x="104.2" y="80.2">ADDR12</text>
<text x="104.2" y="78.5">ADDR11</text>
<text x="172.8" y="83.6">ADDR17</text>
<text x="172.8" y="80.2">ADDR15</text>
<text x="172.8" y="81.9">ADDR16</text>
<text x="172.8" y="78.5">ADDR14</text>
<text x="216" y="78.5">ADDR14</text>
<text x="216" y="80.2">ADDR15</text>
<text x="216" y="83.6">ADDR17</text>
<text x="216" y="81.9">ADDR16</text>
<text x="172.8" y="85.3">ADDR18</text>
<text x="216" y="85.3">ADDR18</text>
<text x="105.8" y="128.5">~{Upper_Mem}</text>
<text x="105.8" y="153">~{Upper_BIOS}</text>
<text x="105.8" y="164.9">~{Lower_BIOS}</text>
</g>
</svg>
